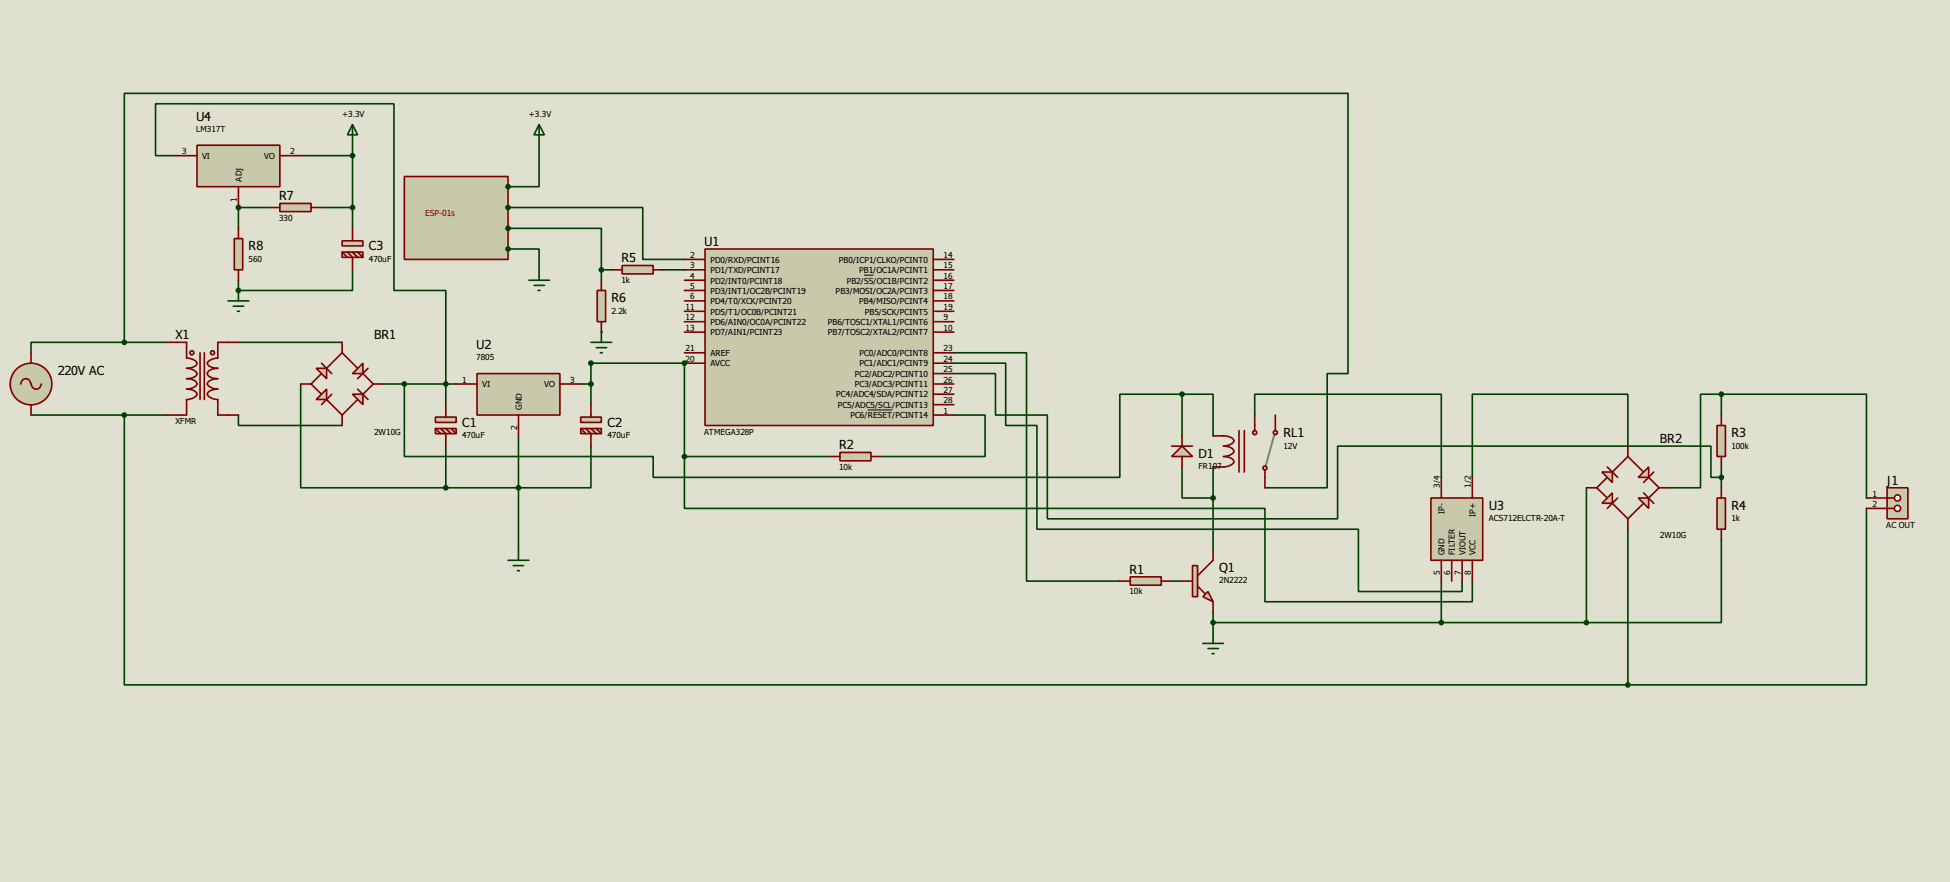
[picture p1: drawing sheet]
<svg xmlns="http://www.w3.org/2000/svg" width="478mm" height="216mm" viewBox="0 0 478 216" stroke-linecap="round" stroke-linejoin="round" font-family="sans-serif">
<path d="M0 0h477.6v215.9h-477.6z" fill="#e0e0d0"/>
<g fill="none" stroke="#004000" stroke-width=".4">
<path d="M58.4 83.8h25.4M73.7 94v25.4h35.5M111.8 94h-2.6v5.1M142.3 94h2.5v5.1M233.7 86.4h17.8v55.9h22.8M58.4 101.6v2.6h25.4M109.2 109.2v10.2M127 106.7v27.9M144.8 109.2v10.2h-35.6M233.7 101.6h7.6v10.2h-25.4M289.6 114.3v7.6h7.6M297.2 114.3v20.3"/>
<path d="M287 142.3h2.6"/>
</g>
<circle cx="167.7" cy="88.9" r=".2" fill="#004000"/>
<g fill="none" stroke="#004000" stroke-width=".4">
<path d="M132.1 35.6v10.1h-7.6M124.5 50.8h33v12.7h10.2M124.5 61h7.6v5.1M162.6 66.1h5.1M30.5 83.8v-60.9h299.7v68.6h-5.1v27.9h-15.2M30.5 83.8h-22.9v2.6M30.5 83.8h10.2M94 94h15.2M99.1 94v17.8h60.9v5.1h114.3v-20.4h15.3M144.8 94v-5.1h22.9v22.9M233.7 88.9h12.7v15.3h7.6v25.4h78.8v15.2h25.4v-2.5M233.7 91.5h10.2v10.1h12.7v25.4h71.1v-17.8h91.4v7.7h2.6"/>
<path d="M289.6 96.5h7.6v10.2M289.6 96.5v10.2M421.7 96.5h-5.1v22.9h-7.6M421.7 96.5h35.5v25.4M421.7 96.5v5.1M7.6 101.6h33.1M30.5 101.6v66.1h368.3M167.7 111.8v12.7h142.2v22.8h50.8v-5M167.7 111.8h35.5M307.4 101.6v-5.1h45.7v20.4M388.6 119.4v33M398.8 109.2v-12.7h-38.1v20.4"/>
<path d="M421.7 114.3v5.1M398.8 129.6v38.1M421.7 132.1v20.3h-33.1M457.2 124.5v43.2h-58.4M297.2 149.9v5.1M297.2 152.4h91.4M353.1 142.3v10.1"/>
</g>
<circle cx="147.3" cy="81.3" r=".2" fill="#004000"/>
<path d="M58.4 50.8h7.7M124.5 55.9h22.8v10.2M147.3 66.1h2.6M147.3 66.1v2.5" fill="none" stroke="#004000" stroke-width=".4"/>
<circle cx="58.4" cy="50.8" r=".2" fill="#004000"/>
<path d="M43.2 38.1h-5.1v-12.7h58.4v45.7h12.7v22.9M58.4 50.8v5.1M78.8 50.8h7.6v5.1M58.4 68.6v2.5" fill="none" stroke="#004000" stroke-width=".4"/>
<circle cx="58.4" cy="71.1" r=".2" fill="#004000"/>
<path d="M73.7 38.1h12.7M86.4 35.6v15.2M86.4 66.1v5h-28" fill="none" stroke="#004000" stroke-width=".4"/>
<path d="M172.7 61h55.9v43.2h-55.9z" fill="#c8c8aa" stroke="#800000" stroke-width=".4"/>
<g fill="none" stroke="#800000" stroke-width=".4">
<path d="M167.7 63.5h5M167.7 66.1h5M167.7 71.1h5M167.7 68.6h5M167.7 78.8h5M167.7 76.2h5M167.7 73.7h5M228.6 63.5h5.1M228.6 66.1h5.1M228.6 71.1h5.1M228.6 68.6h5.1M228.6 78.8h5.1"/>
<path d="M228.6 76.2h5.1M228.6 73.7h5.1M167.7 81.3h5M167.7 88.9h5M167.7 86.4h5M228.6 81.3h5.1M228.6 99.1h5.1M228.6 96.5h5.1M228.6 94h5.1M228.6 91.5h5.1M228.6 88.9h5.1M228.6 86.4h5.1"/>
<path d="M228.6 101.6h5.1"/>
</g>
<path d="M211.7 67.4h2.3M212.6 100.4h6" fill="none" stroke="#000" stroke-width=".24"/>
<path d="M312.2 106.5l-2.1 7.3" fill="none" stroke="#808080" stroke-width=".5"/>
<g fill="#c8c8aa" stroke="#800000" stroke-width=".4">
<circle cx="309.8" cy="114.6" r=".5"/>
<circle cx="312.4" cy="105.9" r=".5"/>
</g>
<path d="M312.4 104.2v1.2" fill="none" stroke="#800000" stroke-width=".4"/>
<circle cx="307.3" cy="105.9" r=".5" fill="#c8c8aa" stroke="#800000" stroke-width=".4"/>
<path d="M297.2 106.7a8.7 8.7 0 0 1 4.3 .3 .87 .87 0 0 1 .7 1.2l-1.3 .8-1.2 .2h.6a2.06 2.06 0 0 1 2 1.3 2.68 2.68 0 0 1-2.6 1.3h.6a2 2 0 0 1 2 1.3 2.68 2.68 0 0 1-2.6 1.2h-2.5M303.5 105.4v10.2M304.8 105.4v10.2M307.4 101.6v3.8M309.9 115.1v4.3M312.4 101.6v2.6" fill="none" stroke="#800000" stroke-width=".4"/>
<path d="M294.7 146.1l1.2-1.3 1.3 2.5z" fill="#c8c8aa" stroke="#800000" stroke-width=".4"/>
<path d="M292.1 138.5h1.3v7.6h-1.3z" fill="#c8c8aa" stroke="#800000" stroke-width=".4"/>
<path d="M297.2 134.6v2.6l-3.8 3.8M289.6 142.3h2.5M293.4 143.5l1.8 1.8M297.2 147.3v2.6" fill="none" stroke="#800000" stroke-width=".4"/>
<path d="M287 111.8l2.6-2.6 2.5 2.6z" fill="#c8c8aa" stroke="#800000" stroke-width=".4"/>
<path d="M287 109.2h5.1M289.6 106.7v2.5M289.6 111.8v2.5" fill="none" stroke="#800000" stroke-width=".4"/>
<circle cx="297.1" cy="121.9" r=".5" fill="#004000" stroke="#004000" stroke-width=".4"/>
<path d="M294.7 157.5h5M295.9 158.8h2.6M297.2 155v2.5M296.9 160h.5" fill="none" stroke="#004000" stroke-width=".4"/>
<path d="M276.9 141.2h7.6v2.1h-7.6z" fill="#c8c8aa" stroke="#800000" stroke-width=".4"/>
<path d="M45.7 87.7l1.2 .2a1.29 1.29 0 0 1 1.3 1.4 2.8 2.8 0 0 1-2.5 .9 2.7 2.7 0 0 1 2.6 1.3 2.31 2.31 0 0 1-2.6 1.2h.6a2 2 0 0 1 2 1.3 2.68 2.68 0 0 1-2.6 1.3h.6a2.03 2.03 0 0 1 2 1.2 2.61 2.61 0 0 1-2.6 1.3M274.3 142.3h2.6M284.5 142.3h2.5" fill="none" stroke="#800000" stroke-width=".4"/>
<circle cx="47" cy="86.4" r=".5" fill="#c8c8aa" stroke="#800000" stroke-width=".4"/>
<path d="M50.8 91.5a2.31 2.31 0 0 0 2.6 1.2h-.7a2 2 0 0 0-1.9 1.3 2.68 2.68 0 0 0 2.6 1.3h-.7a2.03 2.03 0 0 0-1.9 1.2 2.61 2.61 0 0 0 2.6 1.3M53.4 87.7l-1.3 .2a1.29 1.29 0 0 0-1.2 1.4 2.8 2.8 0 0 0 2.5 .9" fill="none" stroke="#800000" stroke-width=".4"/>
<circle cx="52" cy="86.4" r=".5" fill="#c8c8aa" stroke="#800000" stroke-width=".4"/>
<path d="M40.7 83.8h5v3.9M45.7 97.8v3.8h-5M49 86.4v11.4M50.1 86.4v11.4M53.4 90.2h-.7a2.06 2.06 0 0 0-1.9 1.3M53.4 97.8v3.8h5M58.4 83.8h-5v3.9" fill="none" stroke="#800000" stroke-width=".4"/>
<path d="M86.4 96.5h2.5v2.6z" fill="#c8c8aa" stroke="#800000" stroke-width=".4"/>
<path d="M78.8 88.9l2.5 2.6M78.8 91.5l-2.6 2.5 2.6 2.5M80 90.2l3.8-3.8 3.8 3.8M80 97.8l3.8 3.8 3.8-3.8M81.3 96.5l-2.5 2.6M87.6 95.3l2.6 2.5M88.9 91.5l2.6 2.5-2.6 2.5M90.2 90.2l-2.6 2.5" fill="none" stroke="#800000" stroke-width=".4"/>
<g fill="#c8c8aa" stroke="#800000" stroke-width=".4">
<path d="M77.5 90.2h2.5v2.5z"/>
<path d="M86.4 91.5l2.5-2.6v2.6z"/>
<path d="M80 95.3v2.5h-2.5z"/>
</g>
<path d="M73.7 94h2.5M83.8 83.8v2.6M91.5 94h2.5M83.8 101.6v2.6" fill="none" stroke="#800000" stroke-width=".4"/>
<g fill="#c8c8aa" stroke="#800000" stroke-width=".4">
<path d="M106.7 102.1h5.1v1.3h-5.1z"/>
<path d="M106.7 104.9h5.1v1.3h-5.1z"/>
</g>
<path d="M109.2 99.1v3M106.7 104.9l1.3 1.3M108 104.9l1.2 1.3v3M109.2 104.9l1.3 1.3M110.5 104.9l1.3 1.3" fill="none" stroke="#800000" stroke-width=".4"/>
<path d="M116.9 91.5h20.3v10.1h-20.3z" fill="#c8c8aa" stroke="#800000" stroke-width=".4"/>
<path d="M111.8 94h5.1M137.2 94h5.1M127 101.6v5.1" fill="none" stroke="#800000" stroke-width=".4"/>
<g fill="#004000" stroke="#004000" stroke-width=".4">
<circle cx="109.2" cy="94" r=".5"/>
<circle cx="109.2" cy="119.4" r=".5"/>
</g>
<g fill="#c8c8aa" stroke="#800000" stroke-width=".4">
<path d="M142.3 102.1h5v1.3h-5z"/>
<path d="M142.3 104.9h5v1.3h-5z"/>
</g>
<path d="M144.8 99.1v3M142.3 104.9l1.2 1.3M143.5 104.9l1.3 1.3v3M144.8 104.9l1.3 1.3M146.1 104.9l1.2 1.3" fill="none" stroke="#800000" stroke-width=".4"/>
<g fill="#004000" stroke="#004000" stroke-width=".4">
<circle cx="127" cy="119.4" r=".5"/>
<circle cx="144.7" cy="94" r=".5"/>
</g>
<path d="M124.5 137.2h5.1M125.7 138.5h2.6M126.8 139.7h.5M127 134.6v2.6" fill="none" stroke="#004000" stroke-width=".4"/>
<path d="M205.8 110.8h7.6v2h-7.6z" fill="#c8c8aa" stroke="#800000" stroke-width=".4"/>
<path d="M203.2 111.8h2.6M213.4 111.8h2.5" fill="none" stroke="#800000" stroke-width=".4"/>
<g fill="#004000" stroke="#004000" stroke-width=".4">
<circle cx="167.6" cy="88.9" r=".5"/>
<circle cx="289.5" cy="96.5" r=".5"/>
<circle cx="99" cy="94" r=".5"/>
</g>
<path d="M350.5 121.9h12.7v15.3h-12.7z" fill="#c8c8aa" stroke="#800000" stroke-width=".4"/>
<path d="M353.1 116.9v5M360.7 116.9v5M353.1 137.2v5.1M355.6 137.2v5.1M358.2 137.2v5.1M360.7 137.2v5.1" fill="none" stroke="#800000" stroke-width=".4"/>
<path d="M420.6 104.2h2.1v7.6h-2.1z" fill="#c8c8aa" stroke="#800000" stroke-width=".4"/>
<path d="M421.7 101.6v2.6M421.7 111.8v2.5" fill="none" stroke="#800000" stroke-width=".4"/>
<path d="M420.6 121.9h2.1v7.7h-2.1z" fill="#c8c8aa" stroke="#800000" stroke-width=".4"/>
<path d="M421.7 119.4v2.5M421.7 129.6v2.5" fill="none" stroke="#800000" stroke-width=".4"/>
<path d="M401.3 121.9h2.6v2.6z" fill="#c8c8aa" stroke="#800000" stroke-width=".4"/>
<path d="M393.7 114.3l2.6 2.6M393.7 116.9l-2.5 2.5 2.5 2.5M395 115.6l3.8-3.8 3.8 3.8M403.9 116.9l2.5 2.5-2.5 2.5M405.1 115.6l-2.5 2.5M395 123.2l3.8 3.8 3.8-3.8M396.3 121.9l-2.6 2.6M402.6 120.7l2.5 2.5" fill="none" stroke="#800000" stroke-width=".4"/>
<g fill="#c8c8aa" stroke="#800000" stroke-width=".4">
<path d="M392.4 115.6h2.6v2.5z"/>
<path d="M401.3 116.9l2.6-2.6v2.6z"/>
<path d="M392.4 123.2l2.6-2.5v2.5z"/>
</g>
<path d="M388.6 119.4h2.6M398.8 109.2v2.6M406.4 119.4h2.6M398.8 127v2.6" fill="none" stroke="#800000" stroke-width=".4"/>
<g fill="#004000" stroke="#004000" stroke-width=".4">
<circle cx="297.1" cy="152.4" r=".5"/>
<circle cx="167.6" cy="111.8" r=".5"/>
<circle cx="353" cy="152.4" r=".5"/>
<circle cx="388.6" cy="152.4" r=".5"/>
<circle cx="421.6" cy="116.9" r=".5"/>
</g>
<path d="M462.3 119.4h5.1v7.6h-5.1z" fill="#c8c8aa" stroke="#800000" stroke-width=".4"/>
<path d="M462.3 121.9h1.8" fill="none" stroke="#800000" stroke-width=".4"/>
<circle cx="464.8" cy="121.9" r=".75" fill="#feffff" stroke="#800000" stroke-width=".4"/>
<path d="M462.3 124.5h1.8" fill="none" stroke="#800000" stroke-width=".4"/>
<circle cx="464.8" cy="124.5" r=".75" fill="#feffff" stroke="#800000" stroke-width=".4"/>
<path d="M457.2 121.9h5.1M457.2 124.5h5.1" fill="none" stroke="#800000" stroke-width=".4"/>
<g fill="#004000" stroke="#004000" stroke-width=".4">
<circle cx="421.6" cy="96.5" r=".5"/>
<circle cx="398.7" cy="167.7" r=".5"/>
<circle cx="144.7" cy="88.9" r=".5"/>
</g>
<circle cx="7.6" cy="94" r="5.1" fill="#c8c8aa" stroke="#800000" stroke-width=".4"/>
<path d="M5.1 94a1.28 1.28 0 0 1 1.2-1.3 1.28 1.28 0 0 1 1.3 1.3 1.28 1.28 0 0 0 1.3 1.3 1.28 1.28 0 0 0 1.3-1.3M7.6 86.4v2.5M7.6 99.1v2.5" fill="none" stroke="#800000" stroke-width=".4"/>
<g fill="#004000" stroke="#004000" stroke-width=".4">
<circle cx="30.4" cy="83.8" r=".5"/>
<circle cx="30.4" cy="101.6" r=".5"/>
</g>
<path d="M99.1 43.2h25.4v20.3h-25.4z" fill="#c8c8aa" stroke="#800000" stroke-width=".4"/>
<g fill="#004000" stroke="#004000" stroke-width=".4">
<circle cx="124.4" cy="50.8" r=".5"/>
<circle cx="124.4" cy="55.9" r=".5"/>
<circle cx="124.4" cy="61" r=".5"/>
<circle cx="124.4" cy="45.7" r=".5"/>
</g>
<path d="M132.1 30.5l1.3 2.5h-2.6zM132.1 30.5v5.1M129.6 68.6h5M130.8 69.9h2.6M131.8 71.1h.5M132.1 66.1v2.5" fill="none" stroke="#004000" stroke-width=".4"/>
<path d="M152.4 65h7.6v2.1h-7.6z" fill="#c8c8aa" stroke="#800000" stroke-width=".4"/>
<path d="M149.9 66.1h2.5M160 66.1h2.6" fill="none" stroke="#800000" stroke-width=".4"/>
<path d="M144.8 83.8h5.1M146.1 85.1h2.5M147.1 86.4h.5M147.3 81.3v2.5" fill="none" stroke="#004000" stroke-width=".4"/>
<path d="M146.3 71.1h2.1v7.7h-2.1z" fill="#c8c8aa" stroke="#800000" stroke-width=".4"/>
<path d="M147.3 68.6v2.5M147.3 78.8v2.5" fill="none" stroke="#800000" stroke-width=".4"/>
<circle cx="147.3" cy="66.1" r=".5" fill="#004000" stroke="#004000" stroke-width=".4"/>
<path d="M48.3 35.6h20.3v10.1h-20.3z" fill="#c8c8aa" stroke="#800000" stroke-width=".4"/>
<path d="M43.2 38.1h5.1M68.6 38.1h5.1M58.4 45.7v5.1" fill="none" stroke="#800000" stroke-width=".4"/>
<path d="M68.6 49.8h7.6v2h-7.6z" fill="#c8c8aa" stroke="#800000" stroke-width=".4"/>
<path d="M66.1 50.8h2.5M76.2 50.8h2.6" fill="none" stroke="#800000" stroke-width=".4"/>
<path d="M57.4 58.4h2.1v7.7h-2.1z" fill="#c8c8aa" stroke="#800000" stroke-width=".4"/>
<path d="M58.4 55.9v2.5M58.4 66.1v2.5" fill="none" stroke="#800000" stroke-width=".4"/>
<circle cx="58.4" cy="50.8" r=".5" fill="#004000" stroke="#004000" stroke-width=".4"/>
<path d="M55.9 73.7h5.1M57.2 75h2.5M58.2 76.2h.5M58.4 71.1v2.6" fill="none" stroke="#004000" stroke-width=".4"/>
<g fill="#c8c8aa" stroke="#800000" stroke-width=".4">
<path d="M83.8 59h5.1v1.2h-5.1z"/>
<path d="M83.8 61.7h5.1v1.3h-5.1z"/>
</g>
<path d="M86.4 55.9v3.1M83.8 61.7l1.3 1.3M85.1 61.7l1.3 1.3v3.1M86.4 61.7l1.2 1.3M87.6 61.7l1.3 1.3" fill="none" stroke="#800000" stroke-width=".4"/>
<g fill="#004000" stroke="#004000" stroke-width=".4">
<circle cx="86.3" cy="50.8" r=".5"/>
<circle cx="58.4" cy="71.1" r=".5"/>
<circle cx="86.3" cy="38.1" r=".5"/>
</g>
<path d="M86.4 30.5l1.2 2.5h-2.5zM86.4 30.5v5.1" fill="none" stroke="#004000" stroke-width=".4"/>
<g font-size="3.7">
<text x="48.1" y="29.5">U4</text>
<text x="68.4" y="49">R7</text>
<text x="60.9" y="61.3">R8</text>
<text x="90.4" y="61.3">C3</text>
<text x="152.2" y="64.2">R5</text>
<text x="172.5" y="60.2">U1</text>
<text x="149.8" y="74">R6</text>
<text x="43" y="83">X1</text>
<text x="91.7" y="83">BR1</text>
<text x="116.7" y="85.4">U2</text>
<text x="14.2" y="91.8">220V AC</text>
<text x="113.2" y="104.5">C1</text>
<text x="148.8" y="104.5">C2</text>
<text x="314.4" y="107">RL1</text>
<text x="424.1" y="107">R3</text>
<text x="205.6" y="110">R2</text>
<text x="293.6" y="112.1">D1</text>
<text x="406.6" y="108.4">BR2</text>
<text x="462.1" y="118.6">J1</text>
<text x="364.7" y="124.8">U3</text>
<text x="424.1" y="124.8">R4</text>
<text x="276.7" y="140.4">R1</text>
<text x="298.7" y="140">Q1</text>
</g>
<g font-size="2.5">
<text x="83.8" y="28.8">+3.3V</text>
<text x="129.6" y="28.8">+3.3V</text>
<text x="48.1" y="32.4">LM317T</text>
<text x="44.6" y="37.7">3</text>
<text x="49.5" y="38.9">VI</text>
<text x="64.7" y="38.9">VO</text>
<text x="71.1" y="37.7">2</text>
<text x="59.2" y="44.4" transform="rotate(-90 59.2 44.4)">ADJ</text>
<text x="58.1" y="49.4" transform="rotate(-90 58.1 49.4)">1</text>
<text x="68.4" y="54">330</text>
<text x="60.9" y="64.1">560</text>
<text x="90.4" y="64.1">470uF</text>
<text x="169.1" y="65.7">3</text>
<text x="169.1" y="63.1">2</text>
<text x="174" y="64.3">PD0/RXD/PCINT16</text>
<text x="205.5" y="64.3">PB0/ICP1/CLKO/PCINT0</text>
<text x="231.2" y="63.1">14</text>
<text x="231.2" y="65.7">15</text>
<text x="152.2" y="69.3">1k</text>
<text x="169.1" y="70.8">5</text>
<text x="169.1" y="68.3">4</text>
<text x="174" y="71.9">PD3/INT1/OC2B/PCINT19</text>
<text x="174" y="69.4">PD2/INT0/PCINT18</text>
<text x="174" y="66.9">PD1/TXD/PCINT17</text>
<text x="204.7" y="71.9">PB3/MOSI/OC2A/PCINT3</text>
<text x="207.4" y="69.4">PB2/SS/OC1B/PCINT2</text>
<text x="210.5" y="66.9">PB1/OC1A/PCINT1</text>
<text x="231.2" y="70.8">17</text>
<text x="231.2" y="68.3">16</text>
<text x="149.8" y="76.8">2.2k</text>
<text x="168" y="75.8">11</text>
<text x="169.1" y="73.3">6</text>
<text x="174" y="77">PD5/T1/OC0B/PCINT21</text>
<text x="174" y="74.4">PD4/T0/XCK/PCINT20</text>
<text x="210.5" y="74.4">PB4/MISO/PCINT4</text>
<text x="211.9" y="77">PB5/SCK/PCINT5</text>
<text x="231.2" y="73.3">18</text>
<text x="231.2" y="75.8">19</text>
<text x="168" y="78.4">12</text>
<text x="168" y="81">13</text>
<text x="174" y="79.6">PD6/AIN0/OC0A/PCINT22</text>
<text x="174" y="82.1">PD7/AIN1/PCINT23</text>
<text x="202.8" y="82.1">PB7/TOSC2/XTAL2/PCINT7</text>
<text x="202.8" y="79.6">PB6/TOSC1/XTAL1/PCINT6</text>
<text x="231.2" y="81">10</text>
<text x="231.2" y="78.4">9</text>
<text x="116.7" y="88.2">7805</text>
<text x="168" y="88.5">20</text>
<text x="168" y="86">21</text>
<text x="174" y="89.7">AVCC</text>
<text x="174" y="87.1">AREF</text>
<text x="210.5" y="89.7">PC1/ADC1/PCINT9</text>
<text x="210.5" y="87.1">PC0/ADC0/PCINT8</text>
<text x="231.2" y="88.5">24</text>
<text x="231.2" y="86">23</text>
<text x="113.2" y="93.7">1</text>
<text x="118.1" y="94.8">VI</text>
<text x="133.3" y="94.8">VO</text>
<text x="139.7" y="93.7">3</text>
<text x="209.4" y="94.8">PC3/ADC3/PCINT11</text>
<text x="209.4" y="92.3">PC2/ADC2/PCINT10</text>
<text x="231.2" y="93.7">26</text>
<text x="231.2" y="91.1">25</text>
<text x="127.8" y="100.4" transform="rotate(-90 127.8 100.4)">GND</text>
<text x="204.9" y="97.3">PC4/ADC4/SDA/PCINT12</text>
<text x="205.2" y="99.9">PC5/ADC5/SCL/PCINT13</text>
<text x="231.2" y="101.2">1</text>
<text x="231.2" y="98.7">28</text>
<text x="231.2" y="96.2">27</text>
<text x="43" y="103.9">XFMR</text>
<text x="91.7" y="106.4">2W10G</text>
<text x="113.2" y="107.3">470uF</text>
<text x="126.6" y="105.3" transform="rotate(-90 126.6 105.3)">2</text>
<text x="148.8" y="107.3">470uF</text>
<text x="172.5" y="106.4">ATMEGA328P</text>
<text x="208.3" y="102.4">PC6/RESET/PCINT14</text>
<text x="314.4" y="109.8">12V</text>
<text x="424.1" y="109.8">100k</text>
<text x="205.6" y="115.1">10k</text>
<text x="293.6" y="114.9">FR107</text>
<text x="352.7" y="119.4" transform="rotate(-90 352.7 119.4)">3/4</text>
<text x="360.3" y="119.4" transform="rotate(-90 360.3 119.4)">1/2</text>
<text x="353.9" y="125.9" transform="rotate(-90 353.9 125.9)">IP-</text>
<text x="458.7" y="121.6">1</text>
<text x="458.7" y="124.1">2</text>
<text x="361.5" y="126.6" transform="rotate(-90 361.5 126.6)">IP+</text>
<text x="364.7" y="127.6">ACS712ELCTR-20A-T</text>
<text x="406.6" y="131.8">2W10G</text>
<text x="424.1" y="127.6">1k</text>
<text x="462.1" y="129.3">AC OUT</text>
<text x="353.9" y="135.9" transform="rotate(-90 353.9 135.9)">GND</text>
<text x="356.4" y="135.9" transform="rotate(-90 356.4 135.9)">FILTER</text>
<text x="359" y="135.9" transform="rotate(-90 359 135.9)">VIOUT</text>
<text x="361.5" y="135.9" transform="rotate(-90 361.5 135.9)">VCC</text>
<text x="298.7" y="142.8">2N2222</text>
<text x="352.7" y="140.8" transform="rotate(-90 352.7 140.8)">5</text>
<text x="355.3" y="140.8" transform="rotate(-90 355.3 140.8)">6</text>
<text x="357.8" y="140.8" transform="rotate(-90 357.8 140.8)">7</text>
<text x="360.3" y="140.8" transform="rotate(-90 360.3 140.8)">8</text>
<text x="276.7" y="145.5">10k</text>
</g>
<text font-size="2.5" fill="#800000" x="104.2" y="52.9">ESP-01s</text>
</svg>
